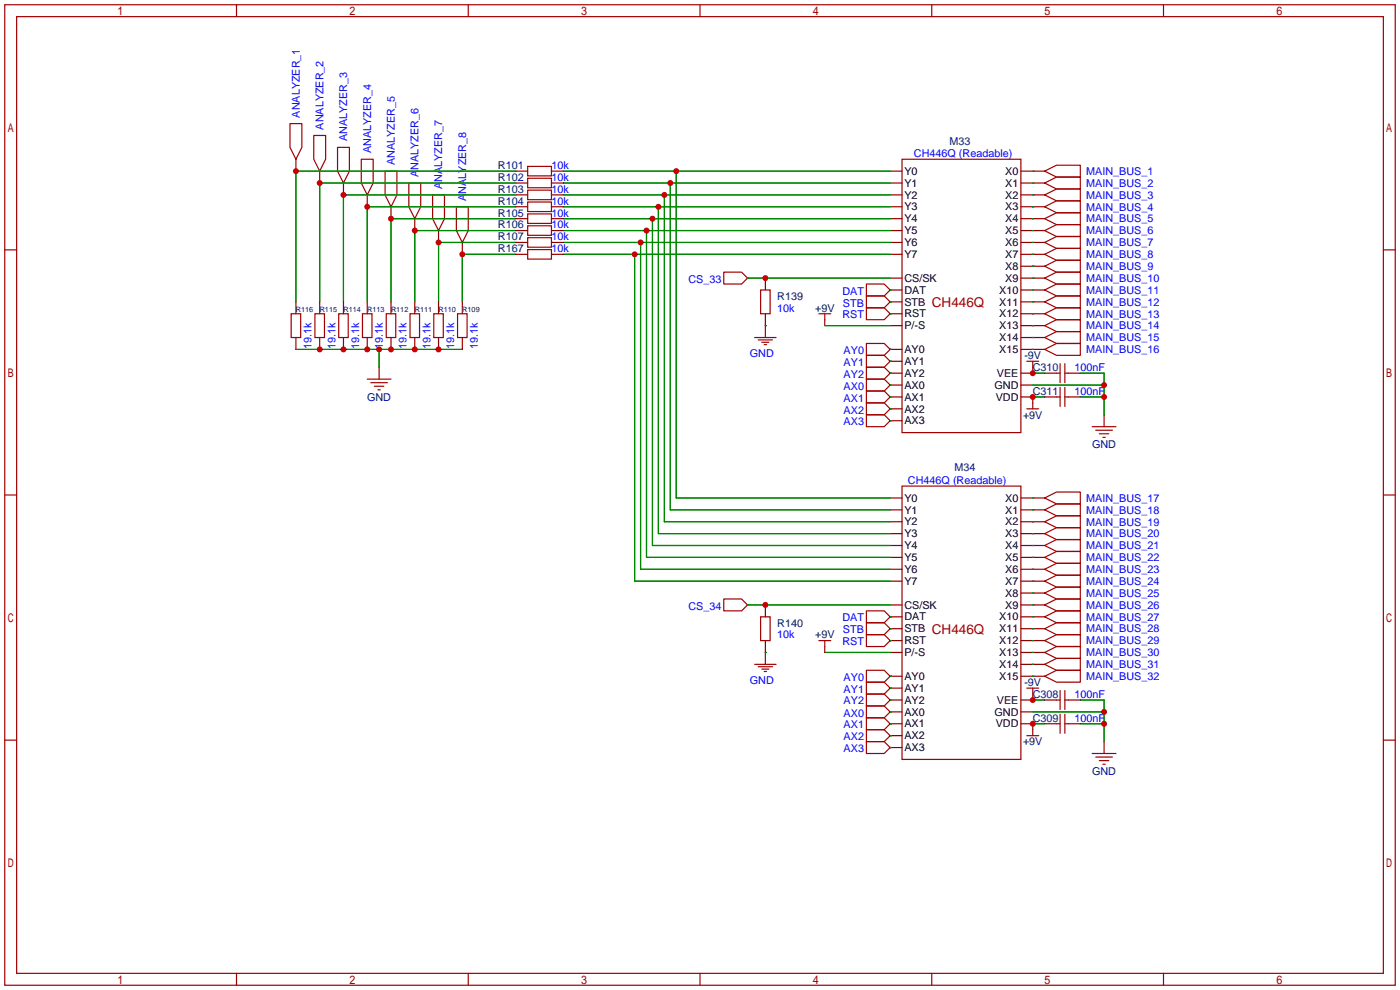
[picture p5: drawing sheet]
<svg xmlns="http://www.w3.org/2000/svg" width="299mm" height="212mm" viewBox="0 0 299 212" stroke-linecap="round" stroke-linejoin="round" font-family="sans-serif">
<g fill="none" stroke="#a10000" stroke-width=".25">
<path d="M1 1h297.2v209.6h-297.2zM3.6 3.6h292.1v204.4h-292.1zM50.5 1v2.6M100.1 1v2.6M149.6 1v2.6M199.1 1v2.6M248.7 1v2.6M62 26.4h2.5v5.1l-1.3 2.5-1.2-2.5zM67.1 29h2.5v5l-1.3 2.6-1.2-2.6zM72.1 31.5h2.6v5.1l-1.3 2.5-1.3-2.5zM77.2 34h2.6v5.1l-1.3 2.6-1.3-2.6zM82.3 36.6h2.5v5.1l-1.2 2.5-1.3-2.5z"/>
<path d="M87.4 39.1h2.5v5.1l-1.3 2.5-1.2-2.5zM112.8 35.6h5.1v2h-5.1zM112.8 38.1h5.1v2h-5.1zM192.8 34h25.4v58.5h-25.4zM223.3 36.6l2.5-1.3h5.1v2.5h-5.1zM223.3 39.1l2.5-1.3h5.1v2.6h-5.1zM1 53.4h2.6M92.5 41.7h2.5v5l-1.3 2.6-1.2-2.6zM97.5 44.2h2.6v5.1l-1.3 2.5-1.3-2.5zM112.8 40.6h5.1v2.1h-5.1zM112.8 43.2h5.1v2h-5.1zM112.8 45.7h5.1v2.1h-5.1z"/>
<path d="M112.8 48.3h5.1v2h-5.1zM112.8 50.8h5.1v2h-5.1zM112.8 53.3h5.1v2.1h-5.1zM154.7 58.2h3.8l1.3 1.2-1.3 1.3h-3.8zM223.3 41.7l2.5-1.3h5.1v2.5h-5.1zM223.3 44.2l2.5-1.3h5.1v2.6h-5.1zM223.3 46.7l2.5-1.2h5.1v2.5h-5.1zM223.3 49.3l2.5-1.3h5.1v2.5h-5.1zM223.3 51.8l2.5-1.3h5.1v2.6h-5.1zM223.3 54.4l2.5-1.3h5.1v2.5h-5.1zM223.3 56.9l2.5-1.3h5.1v2.6h-5.1zM223.3 59.4l2.5-1.2h5.1v2.5h-5.1z"/>
<path d="M295.7 53.4h2.5M62.2 67.1h2.1v5h-2.1zM67.3 67.1h2v5h-2zM72.4 67.1h2v5h-2zM77.5 67.1h2v5h-2zM82.5 67.1h2.1v5h-2.1zM87.6 67.1h2.1v5h-2.1zM92.7 67.1h2v5h-2zM97.8 67.1h2v5h-2zM161.3 72.1h4.6M162.1 72.6h3M162.6 62h2v5.1h-2z"/>
<path d="M162.8 73.2h1.5M163.3 73.7h.5M163.6 69.6v2.5M175 67.1h2.5M176.3 67.1v1.2M185.2 73.4h3.8l1.2 1.3-1.2 1.2h-3.8zM185.2 75.9h3.8l1.2 1.3-1.2 1.3h-3.8zM185.2 78.5h3.8l1.2 1.3-1.2 1.2h-3.8zM185.2 65.8h3.8l1.2 1.3-1.2 1.2h-3.8zM185.2 63.2h3.8l1.2 1.3-1.2 1.3h-3.8zM185.2 60.7h3.8l1.2 1.3-1.2 1.2h-3.8zM219.5 77.2h2.5"/>
<path d="M220.7 77.2v1.3M223.3 62l2.5-1.3h5.1v2.5h-5.1zM223.3 64.5l2.5-1.3h5.1v2.6h-5.1zM223.3 67.1l2.5-1.3h5.1v2.5h-5.1zM223.3 69.6l2.5-1.3h5.1v2.6h-5.1zM223.3 72.1l2.5-1.2h5.1v2.5h-5.1zM223.3 74.7l2.5-1.3h5.1v2.5h-5.1zM225.8 79.8h.8M226.6 77.7v4.1M227.6 77.7v4.1M227.6 79.8h.7M78.5 81h5.1"/>
<path d="M79.2 81.8h3.6M80 82.5h2M80.8 83.3h.5M185.2 81h3.8l1.2 1.3-1.2 1.3h-3.8zM185.2 83.6h3.8l1.2 1.2-1.2 1.3h-3.8zM185.2 86.1h3.8l1.2 1.3-1.2 1.2h-3.8zM185.2 88.6h3.8l1.2 1.3-1.2 1.3h-3.8zM219.5 87.4h2.5M220.7 86.1v1.3M225.8 84.8h.8M226.6 82.8v4.1M227.6 82.8v4.1"/>
<path d="M227.6 84.8h.7M233.4 91.2h5.1M234.2 91.9h3.5M234.9 92.7h2.1M235.7 93.5h.5M1 105.8h2.6M192.8 103.9h25.4v58.4h-25.4zM223.3 106.4l2.5-1.2h5.1v2.5h-5.1zM223.3 116.6l2.5-1.3h5.1v2.6h-5.1zM223.3 119.1l2.5-1.2h5.1v2.5h-5.1zM223.3 109l2.5-1.3h5.1v2.5h-5.1zM223.3 111.5l2.5-1.3h5.1v2.6h-5.1z"/>
<path d="M223.3 114l2.5-1.2h5.1v2.5h-5.1zM295.7 105.8h2.5M154.7 128h3.8l1.3 1.3-1.3 1.3h-3.8zM162.6 131.8h2v5.1h-2zM163.6 139.4v2.6M175 136.9h2.5M176.3 136.9v1.3M185.2 135.6h3.8l1.2 1.3-1.2 1.3h-3.8zM185.2 133.1h3.8l1.2 1.3-1.2 1.2h-3.8zM185.2 130.6h3.8l1.2 1.2-1.2 1.3h-3.8zM223.3 121.7l2.5-1.3h5.1v2.5h-5.1zM223.3 124.2l2.5-1.3h5.1v2.6h-5.1z"/>
<path d="M223.3 126.7l2.5-1.2h5.1v2.5h-5.1zM223.3 129.3l2.5-1.3h5.1v2.6h-5.1zM223.3 131.8l2.5-1.2h5.1v2.5h-5.1zM223.3 134.4l2.5-1.3h5.1v2.5h-5.1zM223.3 136.9l2.5-1.3h5.1v2.6h-5.1zM223.3 139.4l2.5-1.2h5.1v2.5h-5.1zM1 158.2h2.6M161.3 142h4.6M162.1 142.5h3M162.8 143h1.5M163.3 143.5h.5M185.2 143.3h3.8l1.2 1.2-1.2 1.3h-3.8z"/>
<path d="M185.2 145.8h3.8l1.2 1.3-1.2 1.2h-3.8zM185.2 148.3h3.8l1.2 1.3-1.2 1.3h-3.8zM185.2 150.9h3.8l1.2 1.2-1.2 1.3h-3.8zM185.2 153.4h3.8l1.2 1.3-1.2 1.3h-3.8zM185.2 156h3.8l1.2 1.2-1.2 1.3h-3.8zM185.2 158.5h3.8l1.2 1.3-1.2 1.2h-3.8zM219.5 157.2h2.5M219.5 147.1h2.5M220.7 147.1v1.2M220.7 156v1.2M223.3 142l2.5-1.3h5.1v2.6h-5.1zM223.3 144.5l2.5-1.2h5.1v2.5h-5.1z"/>
<path d="M225.8 149.6h.8M225.8 154.7h.8M226.6 147.6v4M226.6 152.7v4M227.6 147.6v4M227.6 152.7v4M227.6 149.6h.7M227.6 154.7h.7M295.7 158.2h2.5M233.4 161h5.1M234.2 161.8h3.5M234.9 162.6h2.1"/>
<path d="M235.7 163.3h.5M50.5 208v2.6M100.1 208v2.6M149.6 208v2.6M199.1 208v2.6M248.7 208v2.6"/>
</g>
<g fill="none" stroke="#870000" stroke-width=".25">
<path d="M63.2 34v2.6M68.3 36.6v2.5M73.4 39.1v2.6M110.2 36.6h2.6M110.2 39.1h2.6M117.9 36.6h2.5M117.9 39.1h2.5M190.2 36.6h2.6M190.2 39.1h2.6M218.2 36.6h5.1M218.2 39.1h5.1M78.5 41.7v2.5"/>
<path d="M83.6 44.2v2.5M88.6 46.7v2.6M93.7 49.3v2.5M98.8 51.8v2.6M110.2 41.7h2.6M110.2 44.2h2.6M110.2 46.7h2.6M110.2 49.3h2.6M110.2 51.8h2.6M110.2 54.4h2.6M117.9 41.7h2.5M117.9 44.2h2.5"/>
<path d="M117.9 46.7h2.5M117.9 49.3h2.5M117.9 51.8h2.5M117.9 54.4h2.5M159.8 59.4h.1M163.6 59.4v2.6M190.2 41.7h2.6M190.2 44.2h2.6M190.2 46.7h2.6M190.2 49.3h2.6M190.2 51.8h2.6M190.2 54.4h2.6"/>
<path d="M190.2 59.4h2.6M218.2 41.7h5.1M218.2 44.2h5.1M218.2 46.7h5.1M218.2 49.3h5.1M218.2 51.8h5.1M218.2 54.4h5.1M218.2 56.9h5.1M218.2 59.4h5.1M63.2 64.5v2.6M63.2 72.1v2.6M68.3 64.5v2.6"/>
<path d="M68.3 72.1v2.6M73.4 64.5v2.6M73.4 72.1v2.6M78.5 64.5v2.6M78.5 72.1v2.6M81 78.5v2.5M83.6 64.5v2.6M83.6 72.1v2.6M88.6 64.5v2.6M88.6 72.1v2.6M93.7 64.5v2.6M93.7 72.1v2.6"/>
<path d="M98.8 64.5v2.6M98.8 72.1v2.6M163.6 69.6h.1M163.6 67.1v2.5M176.3 68.3v1.3M190.2 74.7h.1M190.2 77.2h.1M190.2 79.8h.1M190.2 67.1h.1M190.2 64.5h.1M190.2 62h.1M190.2 62h2.6"/>
<path d="M190.2 64.5h2.6M190.2 67.1h2.6M190.2 69.6h2.6M190.2 74.7h2.6M190.2 77.2h2.6M190.2 79.8h2.6M218.2 62h5.1M218.2 64.5h5.1M218.2 67.1h5.1M218.2 69.6h5.1M218.2 72.1h5.1M218.2 74.7h5.1"/>
<path d="M220.7 78.5v1.3h-2.5M223.3 79.8h2.5M228.3 79.8h2.6M190.2 82.3h.1M190.2 84.8h.1M190.2 87.4h.1M190.2 89.9h.1M190.2 82.3h2.6M190.2 84.8h2.6M190.2 87.4h2.6M190.2 89.9h2.6M218.2 82.3h2.5"/>
<path d="M218.2 84.8h2.5v1.3M223.3 84.8h2.5M228.3 84.8h2.6M236 88.6v2.6M190.2 106.4h2.6M190.2 116.6h2.6M190.2 119.1h2.6M190.2 109h2.6M190.2 111.5h2.6M190.2 114h2.6M218.2 106.4h5.1M218.2 116.6h5.1"/>
<path d="M218.2 119.1h5.1M218.2 109h5.1M218.2 111.5h5.1M218.2 114h5.1M159.8 129.3h.1M163.6 139.4h.1M163.6 129.3v2.5M163.6 136.9v2.5M176.3 138.2v1.2M190.2 136.9h.1M190.2 134.4h.1M190.2 131.8h.1"/>
<path d="M190.2 121.7h2.6M190.2 124.2h2.6M190.2 129.3h2.6M190.2 131.8h2.6M190.2 134.4h2.6M190.2 136.9h2.6M190.2 139.4h2.6M218.2 121.7h5.1M218.2 124.2h5.1M218.2 126.7h5.1M218.2 129.3h5.1M218.2 131.8h5.1"/>
<path d="M218.2 134.4h5.1M218.2 136.9h5.1M218.2 139.4h5.1M190.2 144.5h.1M190.2 147.1h.1M190.2 149.6h.1M190.2 152.1h.1M190.2 154.7h.1M190.2 157.2h.1M190.2 159.8h.1M190.2 144.5h2.6M190.2 147.1h2.6"/>
<path d="M190.2 149.6h2.6M190.2 152.1h2.6M190.2 154.7h2.6M190.2 157.2h2.6M190.2 159.8h2.6M218.2 142h5.1M218.2 144.5h5.1M218.2 152.1h2.5M218.2 154.7h2.5v1.3M220.7 148.3v1.3h-2.5M223.3 149.6h2.5M223.3 154.7h2.5"/>
<path d="M228.3 149.6h2.6M228.3 154.7h2.6M236 158.5v2.5"/>
</g>
<g fill="none" stroke="#008700" stroke-width=".25">
<path d="M110.2 36.6h-47v27.9M110.2 39.1h-41.9v25.4M120.4 36.6h69.8M120.4 39.1h69.8M143.3 39.1v69.9h46.9M144.5 36.6v69.8h45.7M220.7 36.6h.1M220.7 39.1h.1M110.2 41.7h-36.8v22.8M110.2 44.2h-31.7v20.3M110.2 46.7h-26.6v17.8M110.2 49.3h-21.6v15.2"/>
<path d="M110.2 51.8h-16.5v12.7M110.2 54.4h-11.4v10.1M120.4 41.7h69.8M120.4 44.2h69.8M120.4 46.7h69.8M120.4 49.3h69.8M120.4 51.8h69.8M120.4 54.4h69.8M135.6 54.4v69.8h54.6M136.9 51.8v69.9h53.3M138.2 49.3v69.8h52M139.4 46.7v69.9h50.8"/>
<path d="M140.7 44.2v69.8h49.5M142 41.7v69.8h48.2M159.8 59.4h30.4M220.7 41.7h.1M220.7 44.2h.1M220.7 46.7h.1M220.7 49.3h.1M220.7 51.8h.1M220.7 54.4h.1M220.7 56.9h.1M220.7 59.4h.1M63.2 74.7h35.6"/>
<path d="M81 74.7v3.8M163.6 69.6h.1M176.3 69.6h13.9M190.2 62h.1M190.2 64.5h.1M190.2 67.1h.1M190.2 74.7h.1M190.2 77.2h.1M190.2 79.8h.1M220.7 62h.1M220.7 64.5h.1M220.7 67.1h.1"/>
<path d="M220.7 69.6h.1M220.7 72.1h.1M220.7 74.7h.1M220.7 79.8h2.6M230.9 79.8h5.1v8.8M190.2 82.3h.1M190.2 84.8h.1M190.2 87.4h.1M190.2 89.9h.1M220.7 82.3h15.3M220.7 84.8h2.6M230.9 84.8h5.1"/>
<path d="M220.7 106.4h.1M220.7 119.1h.1M220.7 114h.1M220.7 116.6h.1M220.7 111.5h.1M220.7 109h.1M159.8 129.3h30.4M163.6 139.4h.1M176.3 139.4h13.9M190.2 131.8h.1M190.2 134.4h.1M190.2 136.9h.1"/>
<path d="M220.7 121.7h.1M220.7 124.2h.1M220.7 126.7h.1M220.7 129.3h.1M220.7 131.8h.1M220.7 134.4h.1M220.7 136.9h.1M220.7 139.4h.1M190.2 152.1h.1M190.2 154.7h.1M190.2 157.2h.1M190.2 147.1h.1"/>
<path d="M190.2 149.6h.1M190.2 144.5h.1M190.2 159.8h.1M220.7 142h.1M220.7 144.5h.1M220.7 152.1h15.3M220.7 149.6h2.6M220.7 154.7h2.6M230.9 149.6h5.1v8.9M230.9 154.7h5.1"/>
</g>
<g fill="#c00">
<circle cx="163.6" cy="59.4" r=".63"/>
<circle cx="163.6" cy="129.3" r=".63"/>
<circle cx="144.5" cy="36.6" r=".63"/>
<circle cx="143.3" cy="39.1" r=".63"/>
<circle cx="142" cy="41.7" r=".63"/>
<circle cx="140.7" cy="44.2" r=".63"/>
<circle cx="139.4" cy="46.7" r=".63"/>
<circle cx="138.2" cy="49.3" r=".63"/>
<circle cx="136.9" cy="51.8" r=".63"/>
<circle cx="135.6" cy="54.4" r=".63"/>
<circle cx="98.8" cy="54.4" r=".63"/>
<circle cx="93.7" cy="51.8" r=".63"/>
<circle cx="88.6" cy="49.3" r=".63"/>
<circle cx="83.6" cy="46.7" r=".63"/>
<circle cx="78.5" cy="44.2" r=".63"/>
<circle cx="73.4" cy="41.7" r=".63"/>
<circle cx="68.3" cy="39.1" r=".63"/>
<circle cx="63.2" cy="36.6" r=".63"/>
<circle cx="81" cy="74.7" r=".63"/>
<circle cx="83.6" cy="74.7" r=".63"/>
<circle cx="88.6" cy="74.7" r=".63"/>
<circle cx="93.7" cy="74.7" r=".63"/>
<circle cx="78.5" cy="74.7" r=".63"/>
<circle cx="73.4" cy="74.7" r=".63"/>
<circle cx="68.3" cy="74.7" r=".63"/>
<circle cx="236" cy="152.1" r=".63"/>
<circle cx="236" cy="154.7" r=".63"/>
<circle cx="220.7" cy="154.7" r=".63"/>
<circle cx="220.7" cy="149.6" r=".63"/>
<circle cx="236" cy="82.3" r=".63"/>
<circle cx="236" cy="84.8" r=".63"/>
<circle cx="220.7" cy="84.8" r=".63"/>
<circle cx="220.7" cy="79.8" r=".63"/>
</g>
<g font-size="2.9" fill="#a00000">
<text x="199.2" y="65.6">CH446Q</text>
<text x="199.2" y="135.4">CH446Q</text>
</g>
<g font-size="2.3" fill="#00f">
<text x="64.1" y="25.1" transform="rotate(-90 64.1 25.1)">ANALYZER_1</text>
<text x="69.1" y="27.7" transform="rotate(-90 69.1 27.7)">ANALYZER_2</text>
<text x="74.2" y="30.2" transform="rotate(-90 74.2 30.2)">ANALYZER_3</text>
<text x="79.3" y="32.8" transform="rotate(-90 79.3 32.8)">ANALYZER_4</text>
<text x="84.4" y="35.3" transform="rotate(-90 84.4 35.3)">ANALYZER_5</text>
<text x="195.3" y="33.6">CH446Q (Readable)</text>
<text x="89.5" y="37.8" transform="rotate(-90 89.5 37.8)">ANALYZER_6</text>
<text x="94.5" y="40.4" transform="rotate(-90 94.5 40.4)">ANALYZER_7</text>
<text x="117.9" y="36.1">10k</text>
<text x="117.9" y="38.7">10k</text>
<text x="117.9" y="41.2">10k</text>
<text x="232.2" y="37.4">MAIN_BUS_1</text>
<text x="232.2" y="39.9">MAIN_BUS_2</text>
<text x="99.6" y="42.9" transform="rotate(-90 99.6 42.9)">ANALYZER_8</text>
<text x="117.9" y="43.7">10k</text>
<text x="117.9" y="46.3">10k</text>
<text x="232.2" y="42.5">MAIN_BUS_3</text>
<text x="232.2" y="45">MAIN_BUS_4</text>
<text x="232.2" y="47.5">MAIN_BUS_5</text>
<text x="117.9" y="48.8">10k</text>
<text x="117.9" y="51.4">10k</text>
<text x="117.9" y="53.9">10k</text>
<text x="232.2" y="50.1">MAIN_BUS_6</text>
<text x="232.2" y="52.6">MAIN_BUS_7</text>
<text x="232.2" y="55.2">MAIN_BUS_8</text>
<text x="232.2" y="57.7">MAIN_BUS_9</text>
<text x="147.1" y="60.4">CS_33</text>
<text x="180" y="63">DAT</text>
<text x="180.2" y="65.5">STB</text>
<text x="232.2" y="60.2">MAIN_BUS_10</text>
<text x="232.2" y="62.8">MAIN_BUS_11</text>
<text x="232.2" y="65.3">MAIN_BUS_12</text>
<text x="166.1" y="66.6">10k</text>
<text x="180" y="68.1">RST</text>
<text x="232.2" y="67.9">MAIN_BUS_13</text>
<text x="232.2" y="70.4">MAIN_BUS_14</text>
<text x="66.6" y="74.7" transform="rotate(-90 66.6 74.7)">19.1k</text>
<text x="71.7" y="74.7" transform="rotate(-90 71.7 74.7)">19.1k</text>
<text x="76.8" y="74.7" transform="rotate(-90 76.8 74.7)">19.1k</text>
<text x="81.8" y="74.7" transform="rotate(-90 81.8 74.7)">19.1k</text>
<text x="86.9" y="74.7" transform="rotate(-90 86.9 74.7)">19.1k</text>
<text x="92" y="74.7" transform="rotate(-90 92 74.7)">19.1k</text>
<text x="97.1" y="74.7" transform="rotate(-90 97.1 74.7)">19.1k</text>
<text x="102.2" y="74.7" transform="rotate(-90 102.2 74.7)">19.1k</text>
<text x="160.3" y="76.4">GND</text>
<text x="180.3" y="75.7">AY0</text>
<text x="232.2" y="72.9">MAIN_BUS_15</text>
<text x="232.2" y="75.5">MAIN_BUS_16</text>
<text x="180.3" y="78.2">AY1</text>
<text x="180.3" y="80.7">AY2</text>
<text x="180.3" y="83.3">AX0</text>
<text x="229.6" y="79.3">100nF</text>
<text x="180.3" y="85.8">AX1</text>
<text x="180.3" y="88.4">AX2</text>
<text x="229.6" y="84.4">100nF</text>
<text x="180.3" y="90.9">AX3</text>
<text x="194.1" y="103.4">CH446Q (Readable)</text>
<text x="232.2" y="107.2">MAIN_BUS_17</text>
<text x="232.2" y="109.8">MAIN_BUS_18</text>
<text x="232.2" y="112.3">MAIN_BUS_19</text>
<text x="232.2" y="117.4">MAIN_BUS_21</text>
<text x="232.2" y="119.9">MAIN_BUS_22</text>
<text x="232.2" y="114.9">MAIN_BUS_20</text>
<text x="232.2" y="122.5">MAIN_BUS_23</text>
<text x="232.2" y="125">MAIN_BUS_24</text>
<text x="147.1" y="130.3">CS_34</text>
<text x="232.2" y="127.6">MAIN_BUS_25</text>
<text x="232.2" y="130.1">MAIN_BUS_26</text>
<text x="166.1" y="136.4">10k</text>
<text x="180" y="137.9">RST</text>
<text x="180" y="132.8">DAT</text>
<text x="180.2" y="135.4">STB</text>
<text x="232.2" y="132.6">MAIN_BUS_27</text>
<text x="232.2" y="135.2">MAIN_BUS_28</text>
<text x="232.2" y="137.7">MAIN_BUS_29</text>
<text x="232.2" y="140.3">MAIN_BUS_30</text>
<text x="232.2" y="142.8">MAIN_BUS_31</text>
<text x="160.3" y="146.2">GND</text>
<text x="180.3" y="145.5">AY0</text>
<text x="180.3" y="148">AY1</text>
<text x="229.6" y="149.1">100nF</text>
<text x="232.2" y="145.3">MAIN_BUS_32</text>
<text x="180.3" y="150.5">AY2</text>
<text x="180.3" y="153.1">AX0</text>
<text x="180.3" y="155.7">AX1</text>
<text x="229.6" y="154.2">100nF</text>
<text x="180.3" y="158.2">AX2</text>
<text x="180.3" y="160.8">AX3</text>
</g>
<g font-size="2.3" fill="#000080">
<text x="202.9" y="31">M33</text>
<text x="106.4" y="36.1">R101</text>
<text x="106.4" y="38.7">R102</text>
<text x="106.4" y="41.2">R103</text>
<text x="106.4" y="43.7">R104</text>
<text x="106.4" y="46.3">R105</text>
<text x="106.4" y="48.8">R106</text>
<text x="106.4" y="51.4">R107</text>
<text x="106.4" y="53.9">R167</text>
<text x="166.1" y="64.1">R139</text>
<text x="174.2" y="66.6">+9V</text>
<text x="218.9" y="76.8">-9V</text>
<text x="220.7" y="79.3">C310</text>
<text x="78.5" y="85.6">GND</text>
<text x="218.6" y="89.5">+9V</text>
<text x="220.7" y="84.4">C311</text>
<text x="233.4" y="95.8">GND</text>
<text x="204" y="100.7">M34</text>
<text x="166.1" y="133.9">R140</text>
<text x="174.2" y="136.4">+9V</text>
<text x="218.9" y="146.6">-9V</text>
<text x="220.7" y="149.1">C308</text>
<text x="220.7" y="154.2">C309</text>
<text x="218.6" y="159.3">+9V</text>
<text x="233.4" y="165.7">GND</text>
</g>
<g font-size="2.3">
<text x="193.3" y="37.4">Y0</text>
<text x="193.3" y="39.9">Y1</text>
<text x="214.9" y="37.4">X0</text>
<text x="214.9" y="39.9">X1</text>
<text x="193.3" y="42.4">Y2</text>
<text x="193.3" y="45">Y3</text>
<text x="193.3" y="47.5">Y4</text>
<text x="214.9" y="42.4">X2</text>
<text x="214.9" y="45">X3</text>
<text x="214.9" y="47.5">X4</text>
<text x="193.3" y="50.1">Y5</text>
<text x="193.3" y="52.6">Y6</text>
<text x="214.9" y="50.1">X5</text>
<text x="214.9" y="52.6">X6</text>
<text x="193.3" y="55.1">Y7</text>
<text x="214.9" y="55.1">X7</text>
<text x="214.9" y="57.7">X8</text>
<text x="193.3" y="60.2">CS/SK</text>
<text x="193.3" y="62.8">DAT</text>
<text x="193.3" y="65.3">STB</text>
<text x="213.6" y="62.8">X10</text>
<text x="213.6" y="65.3">X11</text>
<text x="214.9" y="60.2">X9</text>
<text x="193.3" y="67.8">RST</text>
<text x="193.3" y="70.4">P/-S</text>
<text x="213.6" y="67.8">X12</text>
<text x="213.6" y="70.4">X13</text>
<text x="193.3" y="75.5">AY0</text>
<text x="213.6" y="72.9">X14</text>
<text x="213.6" y="75.5">X15</text>
<text x="193.3" y="78">AY1</text>
<text x="193.3" y="80.5">AY2</text>
<text x="193.3" y="83.1">AX0</text>
<text x="212.5" y="83.1">GND</text>
<text x="213.1" y="80.5">VEE</text>
<text x="193.3" y="85.6">AX1</text>
<text x="193.3" y="88.2">AX2</text>
<text x="212.8" y="85.6">VDD</text>
<text x="193.3" y="90.7">AX3</text>
<text x="193.3" y="107.2">Y0</text>
<text x="214.9" y="107.2">X0</text>
<text x="193.3" y="109.8">Y1</text>
<text x="193.3" y="112.3">Y2</text>
<text x="214.9" y="109.8">X1</text>
<text x="214.9" y="112.3">X2</text>
<text x="193.3" y="114.8">Y3</text>
<text x="193.3" y="117.4">Y4</text>
<text x="193.3" y="119.9">Y5</text>
<text x="214.9" y="114.8">X3</text>
<text x="214.9" y="117.4">X4</text>
<text x="214.9" y="119.9">X5</text>
<text x="193.3" y="122.5">Y6</text>
<text x="193.3" y="125">Y7</text>
<text x="214.9" y="122.5">X6</text>
<text x="214.9" y="125">X7</text>
<text x="193.3" y="130.1">CS/SK</text>
<text x="214.9" y="127.5">X8</text>
<text x="214.9" y="130.1">X9</text>
<text x="193.3" y="132.6">DAT</text>
<text x="193.3" y="135.2">STB</text>
<text x="193.3" y="137.7">RST</text>
<text x="213.6" y="132.6">X10</text>
<text x="213.6" y="137.7">X12</text>
<text x="213.6" y="135.2">X11</text>
<text x="193.3" y="140.2">P/-S</text>
<text x="213.6" y="140.2">X13</text>
<text x="213.6" y="142.8">X14</text>
<text x="193.3" y="145.3">AY0</text>
<text x="193.3" y="147.9">AY1</text>
<text x="213.6" y="145.3">X15</text>
<text x="193.3" y="150.4">AY2</text>
<text x="193.3" y="152.9">AX0</text>
<text x="193.3" y="155.5">AX1</text>
<text x="212.5" y="152.9">GND</text>
<text x="212.8" y="155.5">VDD</text>
<text x="213.1" y="150.4">VEE</text>
<text x="193.3" y="158">AX2</text>
<text x="193.3" y="160.6">AX3</text>
</g>
<g font-size="1.6" fill="#000080">
<text x="63.2" y="66.7">R116</text>
<text x="68.3" y="66.7">R115</text>
<text x="73.4" y="66.7">R114</text>
<text x="78.5" y="66.7">R113</text>
<text x="83.6" y="66.7">R112</text>
<text x="88.6" y="66.7">R111</text>
<text x="93.7" y="66.7">R110</text>
<text x="98.8" y="66.7">R109</text>
</g>
</svg>
